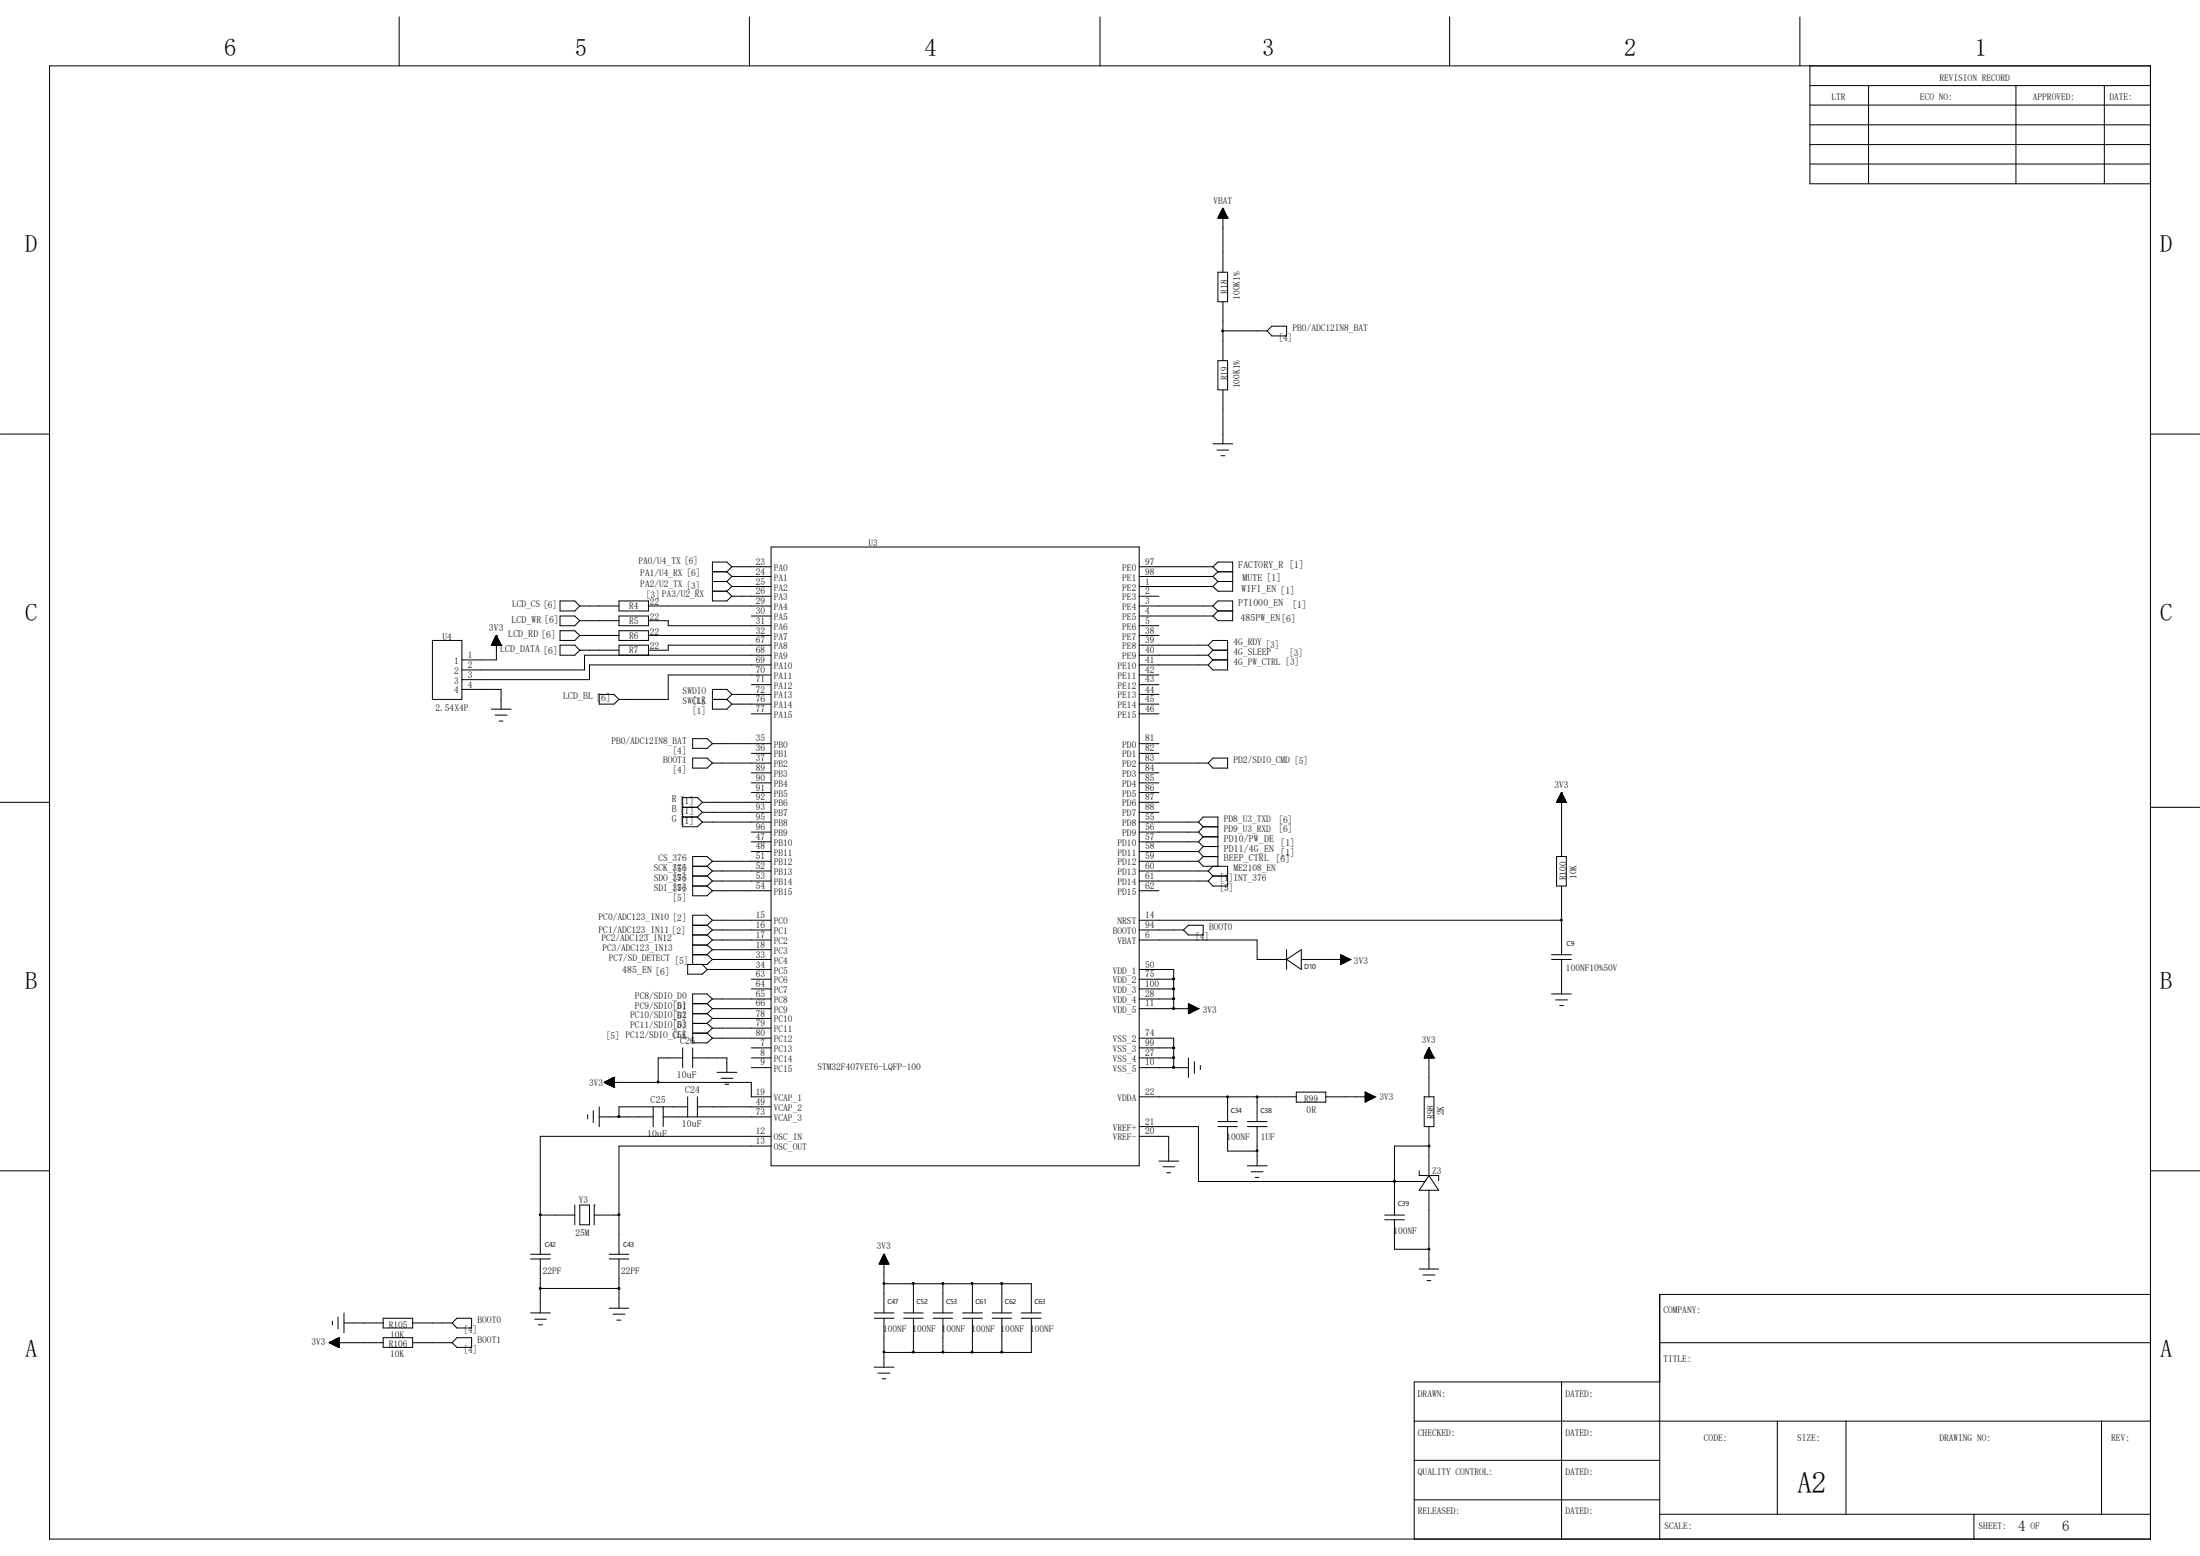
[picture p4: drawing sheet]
<svg xmlns="http://www.w3.org/2000/svg" width="297mm" height="210mm" viewBox="0 0 297 210" stroke-linecap="round" stroke-linejoin="round" font-family="sans-serif">
<g fill="none" stroke="#000" stroke-width=".14">
<path d="M6.7 8.9h283.6v198.8h-283.6zM53.9 2.3v6.6M101.2 2.3v6.6M148.5 2.3v6.6M195.7 2.3v6.6M243 2.3v6.6M244.3 8.9v15.9h46M244.3 16.8h46M244.3 11.6h46M244.3 14.2h46M244.3 19.5h46M252.3 11.6v13.2"/>
<path d="M272.2 11.6v13.2M284.1 11.6v13.2M164.4 29.4h.1M164.4 36.7h1.3v4h-1.3zM164.4 29.4h1.3M164.5 29.4h1.2M164.5 29.3v.1M164.5 29.3h1.2M164.5 29.3h1.2v.1M164.5 29.2v.2M164.5 29.2h1.1M164.6 29.2h1"/>
<path d="M164.6 29h.9v.4M164.7 28.9h.8v.5M164.7 28.9v.5M164.7 28.9h.8M164.7 28.8h.7M164.7 28.8v.6M164.8 28.8h.6M164.8 28.7h.6M164.8 28.7v.7M164.8 28.6h.5v.8M164.8 28.5v.9M164.9 28.6h.4"/>
<path d="M164.9 28.5h.4M164.9 28.4v1M164.9 28.5h.3M165 28.4h.2M165 28.3v1.1M165 28.3h.1v1.1M165.1 28.2h.1M165.1 28.1v1.3M165.1 28.1v8.6M165.1 28.1l-.7 1.3M165.1 28.1l.6 1.3M165.1 28.2h-.1v1.2"/>
<path d="M165.2 28.4v1M165.3 28.5v.9M165.4 28.7v.7M165.4 28.8v.6M165.5 29h-.9v.4M165.6 29.1h-1v.3M165.6 29.1v.3M165.7 29.3v.1M165.7 29.4h.1M244.3 22.1h46M0 58.6h6.7M163.7 59.9h2.7"/>
<path d="M164.4 48.7h1.3v3.9h-1.3zM165.1 40.7v8M165.1 52.6v7.3M165.1 44.7h6M171.1 44.7l.6-.7h2v1.3h-2zM290.3 58.6h6.7M96.2 79.8h1.9M96.2 78.5h1.9M96.2 77.2h1.9M98.1 79.8l.7 .7M98.1 78.5l.7 .7M98.1 77.2l.7 .6"/>
<path d="M98.8 76.5h5.3M98.8 77.8h5.3M98.8 79.2h5.3M98.8 76.5l-.7-.6h-1.9v5.2h1.9l.7-.6M98.8 79.2l-.7 .6M98.8 77.8l-.7 .7M98.8 76.5l-.7 .7M104.1 73.8h49.7v83.6h-49.7zM153.8 76.5h9.9M153.8 77.8h9.9M153.8 79.2h9.9M163.7 76.5l.7-.6h2v3.9h-2l-.7-.6"/>
<path d="M163.7 76.5l.7 .7M163.7 77.8l.7 .7M164.3 60.7h1.6M164.4 78.5h2M164.4 77.2h2M164.4 77.2l-.7 .6M164.4 78.5l-.7 .7M164.8 61.5h.6M58.4 86.4h4v8h-4zM62.4 93h5.2v2.7M66.3 87.1h.1M66.3 87.1h1.3"/>
<path d="M66.3 95.7h2.7M66.4 87h1.2M66.4 87h1.2v.1M66.4 87v.1M66.5 86.9h1v.2M66.5 86.8h1M66.5 86.9v.2M66.5 87.1v-.3h1v.3M66.5 86.7h1M66.5 87.1v-.4h.9v.4M66.6 86.6h.8M66.6 86.6h.8v.5"/>
<path d="M66.6 86.5v.6M66.6 87.1v-.7h.8v.7M66.6 86.5h.8M66.7 86.4h.6M66.7 86.4h.6v.7M66.8 86.3h.4v.8M66.8 86.1h.4v1M66.8 86.1v1M66.8 96.5h1.7M66.8 86.1h.3M66.8 86h.3v1.1M66.8 86v1.1"/>
<path d="M66.9 86h.2M66.9 85.9h.2v1.2M66.9 85.9v1.2M66.9 85.9h.2M67 85.8h.1M67 85.8v1.3M67 85.8v3.3h-4.6M67 85.8l-.7 1.3M67 85.8l.6 1.3M67.2 86.2h-.4v.9M67.3 86.3h-.6v.8M67.4 97.3h.5"/>
<path d="M67.6 87.1h.1M75.6 83.1h2l.7 .7-.7 .7h-2zM75.6 87.1h2l.7 .7-.7 .6h-2zM75.6 81.1h2l.7 .7-.7 .7h-2zM75.6 85.1h2l.7 .7-.7 .6h-2zM78.3 81.8h5.3M78.3 85.8h5.3M78.3 83.8h5.3M78.3 87.8h5.3M80.9 93.7h2l.7 .7-.7 .6h-2zM83.6 83.1h3.9v1.4h-3.9zM83.6 88.4v-1.3h3.9v1.3"/>
<path d="M83.6 81.1h3.9v1.4h-3.9zM83.6 85.1h3.9v1.3h-3.9zM87.5 81.8h16.6M87.5 83.8h2.7v.7h13.9M87.5 85.8h16.6M93.5 99.7h2l.7 .7-.7 .6h-2zM96.2 94.4h1.9M98.1 94.4l.7 .6M98.8 80.5h5.3M98.8 93.7h5.3M98.8 95h5.3M98.8 93.7l-.7-.7h-1.9v2.7h1.9l.7-.7"/>
<path d="M98.8 93.7l-.7 .7M101.4 83.1h2.7M101.4 92.4h2.7M101.4 96.4h2.7M104.1 87.1h-13.9v.7h-2.7M104.1 88.4h-25.2v2h-16.5M104.1 89.7h-24.5v2h-17.2M104.1 91.1h-13.9v3.3h-6.6M153.8 80.5h2.7M153.8 81.8h9.9M153.8 83.1h9.9M153.8 84.5h2.7"/>
<path d="M153.8 85.8h2.7M153.8 87.1h9.3M153.8 88.4h9.3M153.8 89.7h9.3M153.8 91.1h2.7M153.8 92.4h2.7M153.8 93.7h2.7M153.8 95h2.7M153.8 96.4h2.7M163.1 87.1l.6-.7h2v4h-2l-.6-.7M163.1 88.4l.6 .7M163.1 87.1l.6 .7"/>
<path d="M163.7 81.8l.7-.7h2v2.7h-2l-.7-.7M163.7 87.8h2M163.7 89.1h2M163.7 89.1l-.6 .6M163.7 87.8l-.6 .6M163.7 81.8l.7 .7M164.4 82.5h2M164.4 82.5l-.7 .6M0 108.3h6.7M92.2 109h1.9M92.2 110.3h1.9M93.5 119.6h2"/>
<path d="M93.5 102.3h2l.7 .7-.7 .7h-2zM93.5 118.2h2M93.5 116.9h2M94.1 109l.7 .6M94.1 110.3l.7 .7M94.8 108.3h9.3M94.8 109.6h9.3M94.8 111h9.3M94.8 108.3l-.7-.6h-1.9v3.9h1.9l.7-.6M94.8 108.3l-.7 .7M94.8 109.6l-.7 .7M95.5 119.6l.7 .6"/>
<path d="M95.5 118.2l.7 .7M95.5 116.9l.7 .7M96.2 100.4h7.9M96.2 103h7.9M96.2 116.2h7.9M96.2 117.6h7.9M96.2 118.9h7.9M96.2 116.2l-.7-.6h-2v5.3h2l.7-.7M96.2 118.9l-.7 .7M96.2 117.6l-.7 .6M96.2 116.2l-.7 .7M101.4 101.7h2.7"/>
<path d="M101.4 104.3h2.7M101.4 105.7h2.7M101.4 107h2.7M101.4 112.3h2.7M101.4 113.6h2.7M101.4 114.9h2.7M153.8 108.3h2.7M153.8 100.4h2.7M153.8 101.7h2.7M153.8 103h9.3M153.8 104.3h2.7M153.8 105.7h2.7"/>
<path d="M153.8 107h2.7M153.8 109.6h2.7M153.8 111h8M153.8 112.3h8M153.8 113.6h8M153.8 114.9h8M153.8 116.2h8M153.8 117.6h9.3M153.8 118.9h9.3M161.8 116.2l.6 .7h3.3v2.7h-2l-.6-.7M161.8 111l.6-.7h2v6.6M161.8 111l.6 .6"/>
<path d="M161.8 112.3l.6 .6M161.8 113.6l.6 .7M161.8 114.9l.6 .7M162.4 115.6h2M162.4 111.6h2M162.4 112.9h2M162.4 111.6l-.6 .7M162.4 114.3h2M162.4 112.9l-.6 .7M162.4 114.3l-.6 .6M162.4 115.6l-.6 .6M163.1 117.6l.6 .6"/>
<path d="M163.7 102.3h2v1.4h-2l-.6-.7zM163.7 118.2h2M163.7 118.2l-.6 .7M163.7 116.9l-.6 .7M210.1 115.6h1.4v4h-1.4zM210.2 108.3h1.3M210.2 108.2h1.2M210.2 108.2h1.2v.1M210.3 108.3v-.3h1v.3M210.3 108h1M210.3 108.3v-.4h1v.4M210.4 107.9h.8"/>
<path d="M210.4 107.8h.8v.5M210.4 107.8v.5M210.4 107.8h.8M210.4 107.7h.8v.6M210.4 107.7v.6M210.5 107.7h.7M210.5 107.6h.6v.7M210.5 107.6v.7M210.5 107.6h.6M210.6 107.5h.5v.8M210.6 107.4h.4v.9M210.7 107.3h.2v1"/>
<path d="M210.7 107.2v1.1M210.7 107.2h.2M210.7 107.2h.2v1.1M210.7 107.1v1.2M210.7 107.1h.2M210.7 107.1h.2v1.2M210.7 107v1.3M210.8 107h.1M210.8 107v8.6M210.8 119.6v9.3M210.8 107l-.7 1.3h1.4M210.8 107l.7 1.3"/>
<path d="M211 107.4h-.4v.9M211.1 107.5h-.5v.8M211.4 108.1h-1.2v.2M290.3 109h6.7M93.5 128.9h2M93.5 126.2h2M93.5 124.9h2M93.5 139.4h2M93.5 138.1h2M93.5 136.8h2M93.5 135.5h2M93.5 127.6h2"/>
<path d="M94.8 130.2l.7 .7M95.5 130.9h8.6M95.5 139.4l.7 .7M95.5 138.1l.7 .7M95.5 136.8l.7 .7M95.5 135.5l.7 .6M95.5 128.9l.7 .6M95.5 124.9l.7 .6M95.5 126.2l.7 .7M95.5 127.6l.7 .6M96.2 120.2h7.9M96.2 124.2h7.9"/>
<path d="M96.2 125.5h7.9M96.2 126.9h7.9M96.2 128.2h7.9M96.2 129.5h7.9M96.2 134.8h7.9M96.2 136.1h7.9M96.2 137.5h7.9M96.2 138.8h7.9M96.2 129.5l-.7 .7h-2.7v1.3h2l.7-.6M96.2 124.2l-.7-.7h-2v6.7M96.2 134.8l-.7-.6h-2v6.6h2l.7-.7M96.2 138.8l-.7 .6"/>
<path d="M96.2 137.5l-.7 .6M96.2 136.1l-.7 .7M96.2 134.8l-.7 .7M96.2 124.2l-.7 .7M96.2 125.5l-.7 .7M96.2 126.9l-.7 .7M96.2 128.2l-.7 .7M101.4 132.2h2.7M101.4 133.5h2.7M153.8 120.2h2.7M153.8 124.2h57M153.8 125.5h6"/>
<path d="M153.8 126.9h15.9v2.6h4M153.8 130.9h4.7v5.2M153.8 132.2h4.7M153.8 133.5h4.7M153.8 134.8h4.7M153.8 136.1h8M159.8 125.5l.6-.6h2v1.3h-2zM160.4 135.5l1.4 .6-1.4 .7zM160.4 135.8h.8v.6M160.4 136.8h.1M160.4 136.7h.3M160.4 135.7h.4v.9h-.4"/>
<path d="M160.4 136.6h.6M160.4 135.8h.6v.7h-.6M160.4 136.4h.9M160.4 136.4h1M160.4 136.3h1.1M160.4 136.1h1.3v.1M160.4 136.1h1.1v.1M160.4 136h1.1v.3M160.4 135.9h.9v.5M160.4 135.8h.7v.6M160.4 135.7h.5v.9M160.4 135.6h.3v1.1"/>
<path d="M160.4 135.6h.2v1.1M160.4 135.5l.1 1.3M160.6 135.6v1.1M160.7 135.6v1.1M160.8 135.6v1.1M160.9 135.7v.9M161 135.7v.8M161.1 135.8v.7M161.2 135.8v.6h-.8M161.3 135.9v.5M161.4 136v.3M161.5 136v.3"/>
<path d="M161.6 136.1v.1h-1.2M161.7 136.1v.1h-1.3M161.8 136.1h.1M173.7 129.5l2-1.3v2.7zM173.7 128.2v2.7M175.7 129.5h6.6M181 128.9v1.2M181 128.9v1.3l1.3-.7M181 128.9l1.3 .6M181 128.9h.1v1.2h-.1M181 130h.3M181 130h.4"/>
<path d="M181 130h.5M181 129.9h.6M181 129.8h.7M181 129.8h.9M181 129.7h.9M181 129.7h1M181 129.6h1.2M181 129.5h1.2M181 129.4h1.1M181 129.4h1v.3M181 129.3h.9v.4M181 129.2h.8"/>
<path d="M181 129.2h.7v.6M181 129.1h.6M181 129.1h.5M181 129h.4v1M181 129h.3v1M181.1 128.9v1.2h-.1M181.1 128.9v1.2M181.2 129v1M181.4 129.1v.9M181.5 129.1v.8M181.6 129.2v.6M181.7 129.2v.6"/>
<path d="M181.8 129.3v.5M181.9 129.3v.4M182 129.4v.2M182.1 129.4v.2M182.1 129.5v.1M182.2 129.5v.1M182.2 129.5h.1M182.3 129.5h.1M209.5 129.5h2.6M209.5 128.9h2.6M209.5 134.2h2.6M210 135h1.6"/>
<path d="M210.6 135.7h.5M210.8 129.5v4.7M0 158h6.7M79.3 150.5v.5M80.1 149.9v1.6M80.9 150.7h7.3M80.9 149.4v2.7M81.6 146.1h19.8v1.9h2.7M81.6 146.1l1.3 .6M81.7 146v.1M81.7 146v.1h1.2M81.7 146h1.2"/>
<path d="M81.7 146v.2M81.8 146.2h1.1M81.9 146.3h1M81.9 145.9v.3M81.9 145.9v.4M82 145.8v.5h.9M82 145.8h.9M82.1 146.4h.8M82.1 145.8v.5M82.1 145.8v.6M82.2 145.8h.7M82.2 145.8v.6"/>
<path d="M82.3 145.7v.8M82.3 145.7v.8h.6M82.4 145.7h.5M82.4 145.6v.9M82.5 145.6v1M82.5 145.6v1h.4M82.6 145.6h.3M82.6 145.5v1.1M82.6 145.5v1.1h.3M82.7 145.5h.2M82.7 145.5v1.1M82.8 145.5v1.2h.1"/>
<path d="M82.8 145.5h.1M82.8 145.5v1.2M82.9 146.7h.1M82.9 145.4h.1M82.9 145.4v1.3M82.9 145.4l-1.3 .7M82.9 145.6h-.4v.9h.4M82.9 145.8h-.6v.6h.6M82.9 146l-1.3 .1M82.9 146h-1.1v.2M82.9 145.9h-.9v.4M88.2 149.4v2.7"/>
<path d="M89.5 150.7h14.6M89.5 149.4v2.7M92.2 142.8h-3.3v3.3M92.2 141.4v2.7M92.8 149.4h-9.2v1.3M92.8 148v2.7M93.5 142.8h4.6v1.9M93.5 141.4v2.7M94.1 149.4h10M94.1 148v2.7M96.2 140.1h7.9M96.8 144.7h2.7"/>
<path d="M97.4 145.5h1.5M97.9 146.3h.5M101.4 141.4h2.7M101.4 142.8h2.7M101.4 144.1h2.7M104.1 154.7h-20.5v14.6M104.1 153.4h-31.2v15.9M153.8 140.1h4.7v4M153.8 141.4h4.7M153.8 142.8h4.7M153.8 144.1h6.6M153.8 148h21.2"/>
<path d="M153.8 153.4h4v3.3M153.8 152.1h8v7.4h30.6M156.5 156.7h2.6M157 157.5h1.6M157.5 158.3h.5M160.4 142.8v2.6M161.2 143.3v1.6M162.1 143.8v.6M164.4 152.1h2.6M164.4 151.4h2.6M165.7 148v3.4M165.7 152.1v3.3h4"/>
<path d="M168.4 157.4h2.7M168.4 152.1h2.7M168.4 151.4h2.7M168.9 158.2h1.6M169.5 158.9h.5M169.7 148v3.4M169.7 152.1v5.3M175 147.4h4v1.4h-4zM179 148h6.6M184.3 147.4l.1 1.3M184.3 147.4v1.4l1.3-.8M184.3 147.4l1.3 .6"/>
<path d="M184.3 148.7h.1M184.3 148.6h.2M184.3 147.5h.3v1.1h-.3M184.3 148.5h.4M184.3 147.7h.5v.8h-.5M184.3 147.7h.6v.7h-.6M184.3 148.3h.9M184.3 148.3h1M184.3 148.1h1.3M184.3 148h1.2v.1M184.3 148h1.1v.2M184.3 147.9h1v.4"/>
<path d="M184.3 147.9h.9v.4M184.3 147.8h.8v.5M184.3 147.7h.7v.7M184.3 147.6h.4v.9M184.3 147.5h.1v1.1M184.4 147.4v1.3M184.5 147.5v1.1M184.6 147.6v1M184.7 147.6v.9M184.8 147.7v.8M185 147.7v.7M185 147.8v.6h-.7"/>
<path d="M185.2 147.8v.5M185.3 147.9v.4M185.3 147.9v.3M185.5 148v.2h-1.2M185.6 148v.1M185.6 148h.1M188.3 159.5h.1M191.6 158.7h.1M191.6 158.7h2.6v.6M191.6 158v.7M192.3 142.8h.1M192.3 142.8h1.3"/>
<path d="M192.3 148h1.3v4.1h-1.3zM192.3 142.7h1.2M192.3 142.7h1.2v.1M192.3 142.6h1.2M192.3 142.6v.2M192.4 142.8v-.3h1.1v.3M192.4 142.5h1.1M192.4 142.5h1v.3M192.4 142.4v.4M192.4 142.4h1M192.4 142.8v-.5h1v.5M192.5 142.3h.8"/>
<path d="M192.5 142.2h.8v.6M192.6 142.2h.7v.6M192.6 142.1h.6M192.6 142.1v.7M192.6 142h.6v.8M192.6 141.9v.9M192.7 141.9h.5M192.7 141.9h.5v.9M192.7 141.9v.9M192.7 141.9h.4M192.7 141.8h.4v1M192.7 141.8v1"/>
<path d="M192.8 141.8h.3M192.8 141.7h.2v1.1M192.8 141.6v1.2M192.8 141.6h.2M192.8 141.6h.2v1.2M192.9 141.6h.1M192.9 141.4h.1M192.9 154.7h.1M192.9 154.7h-4.6v9.3M192.9 141.4v6.6M192.9 152.1v6.6M192.9 158.7l1.3 2h-2.6z"/>
<path d="M192.9 141.4l-.6 1.4M192.9 141.4l.7 1.4M192.9 141.5l.1 1.3M193.3 142.2h-.8v.6M193.6 142.8h.1M290.3 158h6.7M44.9 178.3v.5M45.6 177.8v1.6M46.4 178.6h5.3M46.4 177.2v2.7M51.7 177.9h4v1.3h-4zM55.7 178.6h5.3"/>
<path d="M61.7 177.9h2v1.3h-2l-.7-.6zM71.6 169.3h2.7M71.6 169.9h2.7M71.6 177.2h2.7M72.2 178.1h1.5M72.7 178.8h.5M72.9 173.9h.1M72.9 164h4.7M72.9 169.9v7.3M72.9 173.9h10.7M77.6 162.6v2.7M78.3 162.6h1.3v2.7h-1.3z"/>
<path d="M80.2 162.6h.1M80.2 164h3.4M80.2 162.6v2.7M82.3 169.3h2.6M82.3 169.9h2.6M82.3 176.6h2.6M82.8 177.4h1.6M83.3 178.2h.5M83.6 169.9v6.7M118 177.9h2.7M118 177.2h2.7M118.7 170.6h1.3"/>
<path d="M118.7 170.5v.1M118.7 170.5h1.3M118.8 170.6v-.2h1.1v.2M118.8 170.4h1.1M118.8 170.3h1.1v.3M118.9 170.6v-.4h.9v.4M118.9 170.2h.9M118.9 170.1h.9v.5M118.9 170.1v.5M119 170.1h.7M119 170.1h.7v.5M119 170v.6"/>
<path d="M119 170h.7M119 169.9h.7v.7M119.1 169.8h.5v.8M119.1 169.7h.4v.9M119.1 169.7v.9M119.2 169.7h.3M119.2 169.6h.3v1M119.2 169.5v1.1M119.2 169.5h.3M119.3 169.5h.2v1.1M119.3 169.5v1.1M119.3 169.5h.1"/>
<path d="M119.3 169.4h.1v1.2M119.3 169.3v1.3M119.3 169.3h.1M119.3 169.3v7.9M119.3 177.9v6.6M119.3 173.3h19.9v3.9M119.3 169.3l-.6 1.3M119.3 169.3l.7 1.3h-1.3M119.6 169.8h-.5v.8M119.6 169.8h-.6v.8M119.8 170.3h-1v.3M122 177.9h2.6"/>
<path d="M122 177.2h2.6M123.3 173.3v3.9M123.3 177.9v4.6M126 177.9h2.6M126 177.2h2.6M127.3 173.3v3.9M127.3 177.9v4.6M130 177.9h2.6M130 177.2h2.6M131.3 173.3v3.9M131.3 177.9v4.6M133.9 177.9h2.7"/>
<path d="M133.9 177.2h2.7M135.3 173.3v3.9M135.3 177.9v4.6M137.9 177.9h2.6M137.9 177.2h2.6M139.2 177.9v4.6h-19.9M186.9 164h2.7M186.9 164.6h2.7M188.3 164.6v4h4.6M191.6 171.3h2.6M192.1 172.1h1.6M192.7 172.8h.5"/>
<path d="M192.9 160.7v10.6M290.3 174.7h-66.2v33M44.4 181.2h7.3M44.4 181.2l1.4 .7M44.4 181.2l1.4-.6v1.3M44.5 181.2h.1M44.5 181.1v.2h1.3M44.6 181.1h1.2M44.6 181.3h1.2M44.6 181.1v.2M44.7 181.1v.3M44.7 181.1v.3h1.1"/>
<path d="M44.8 181.1h1M44.8 181v.4M44.8 181.4h1M44.9 181.5h.9M44.9 181v.4M45 181v.5M45 181h.8M45 180.9v.6M45 180.9v.6h.8M45.1 180.9h.7M45.1 180.8v.8M45.2 180.8v.8h.6"/>
<path d="M45.2 180.8h.6M45.3 180.8v.8M45.3 180.8v.9M45.4 180.7v1h.4M45.6 180.6v1.2M45.6 180.6v1.2h.2M45.6 180.6h.2M45.7 180.6v1.3h.1M45.8 180.6h.1M45.8 180.6v1.3M45.8 181h-.9v.4M45.8 180.7h-.3v1h.3"/>
<path d="M45.8 180.8h-.5v.9h.5M45.8 181.1h-1.1v.2M45.8 180.7h-.4v1M51.7 180.6h4v1.3h-4zM55.7 181.2h5.3M61.7 180.6h2v1.3h-2l-.7-.7zM118 184.5h2.7M118.5 185.3h1.6M119.1 186.1h.5M190.9 191.8h99.4M190.9 197.1h33.2M210.8 186.5v21.2"/>
<path d="M224.1 181.2h66.2M224.1 186.5h-33.2v21.2M239.9 191.8v12.6M249.2 191.8v12.6M283.7 191.8v12.6M190.9 202.4h33.2M224.1 204.4h66.2M266.5 204.4v3.3"/>
</g>
<g fill="#000" stroke="#000" stroke-width=".14">
<path d="M158.3 136h.2v.2h-.2z" fill-rule="evenodd"/>
<path d="M158.3 132h.2v.2h-.2z" fill-rule="evenodd"/>
<path d="M158.3 133.4h.2v.1h-.2z" fill-rule="evenodd"/>
<path d="M158.3 134.7h.2v.2h-.2z" fill-rule="evenodd"/>
<path d="M83.4 150.6h.2v.2h-.2z" fill-rule="evenodd"/>
<path d="M158.3 144h.2v.1h-.2z" fill-rule="evenodd"/>
<path d="M158.3 141.3h.2v.2h-.2z" fill-rule="evenodd"/>
<path d="M158.3 142.7h.2v.1h-.2z" fill-rule="evenodd"/>
<path d="M83.4 163.9h.2v.1h-.2z" fill-rule="evenodd"/>
<path d="M83.4 173.8h.2v.2h-.2z" fill-rule="evenodd"/>
<path d="M123.2 173.1h.2v.2h-.2z" fill-rule="evenodd"/>
<path d="M135.1 173.1h.2v.2h-.2z" fill-rule="evenodd"/>
<path d="M123.2 182.4h.2v.2h-.2z" fill-rule="evenodd"/>
<path d="M135.1 182.4h.2v.2h-.2z" fill-rule="evenodd"/>
<circle cx="165.1" cy="44.7" r=".13"/>
<circle cx="210.8" cy="124.2" r=".13"/>
<circle cx="88.9" cy="146" r=".13"/>
<circle cx="165.7" cy="148" r=".13"/>
<circle cx="169.7" cy="148" r=".13"/>
<circle cx="169.7" cy="155.3" r=".13"/>
<circle cx="188.3" cy="159.4" r=".13"/>
<circle cx="192.9" cy="154.7" r=".13"/>
<circle cx="72.9" cy="164" r=".13"/>
<circle cx="72.9" cy="173.9" r=".13"/>
<circle cx="119.3" cy="173.2" r=".13"/>
<circle cx="127.3" cy="173.2" r=".13"/>
<circle cx="131.2" cy="173.2" r=".13"/>
<circle cx="192.9" cy="168.6" r=".13"/>
<circle cx="119.3" cy="182.5" r=".13"/>
<circle cx="127.3" cy="182.5" r=".13"/>
<circle cx="131.2" cy="182.5" r=".13"/>
</g>
<text font-size="4" x="242.6" y="201.5">A2</text>
<g font-size="3.3">
<text x="30.3" y="7.6">6</text>
<text x="77.6" y="7.6">5</text>
<text x="124.8" y="7.6">4</text>
<text x="170.4" y="7.6">3</text>
<text x="219.3" y="7.6">2</text>
<text x="266.6" y="7.6">1</text>
<text x="3.4" y="34.1">D</text>
<text x="291.6" y="34.1">D</text>
<text x="3.4" y="83.8">C</text>
<text x="291.6" y="83.8">C</text>
<text x="3.4" y="133.5">B</text>
<text x="291.6" y="133.5">B</text>
<text x="3.4" y="183.2">A</text>
<text x="291.6" y="183.2">A</text>
</g>
<g font-size="2">
<text x="272.5" y="206.6">4</text>
<text x="278.4" y="206.6">6</text>
</g>
<g font-size="1.3">
<text x="261.8" y="10.9">REVISION RECORD</text>
<text x="247.3" y="13.5">LTR</text>
<text x="259.2" y="13.5">ECO NO:</text>
<text x="274.4" y="13.5">APPROVED:</text>
<text x="284.8" y="13.5">DATE:</text>
<text x="163.8" y="27.5">VBAT</text>
<text x="165.7" y="39.7" transform="rotate(-90 165.7 39.7)">R18</text>
<text x="167.4" y="40.5" transform="rotate(-90 167.4 40.5)">100K1%</text>
<text x="172.6" y="46.1">[4]</text>
<text x="174.5" y="44.7">PB0/ADC12IN8_BAT</text>
<text x="165.7" y="51.3" transform="rotate(-90 165.7 51.3)">R19</text>
<text x="167.4" y="52.4" transform="rotate(-90 167.4 52.4)">100K1%</text>
<text x="86.2" y="76.1">PA0/U4_TX [6]</text>
<text x="86.4" y="77.7">PA1/U4_RX [6]</text>
<text x="102" y="76.2">23</text>
<text x="102" y="77.6">24</text>
<text x="104.5" y="77">PA0</text>
<text x="117.3" y="73.7">U3</text>
<text x="151.5" y="77">PE0</text>
<text x="154.6" y="76.2">97</text>
<text x="154.6" y="77.6">98</text>
<text x="167.2" y="76.6">FACTORY_R [1]</text>
<text x="69.1" y="82">LCD_CS [6]</text>
<text x="84.9" y="82.2">R4</text>
<text x="86.4" y="79.3">PA2/U2_TX [3]</text>
<text x="87.2" y="80.8">[3] PA3/U2_RX</text>
<text x="87.7" y="81.7">22</text>
<text x="87.7" y="83.7">22</text>
<text x="102" y="78.9">25</text>
<text x="102" y="80.2">26</text>
<text x="102" y="81.5">29</text>
<text x="102" y="82.8">30</text>
<text x="104.5" y="78.4">PA1</text>
<text x="104.5" y="79.7">PA2</text>
<text x="104.5" y="81">PA3</text>
<text x="104.5" y="82.3">PA4</text>
<text x="104.5" y="83.7">PA5</text>
<text x="151.5" y="78.4">PE1</text>
<text x="151.5" y="79.7">PE2</text>
<text x="151.5" y="81">PE3</text>
<text x="151.5" y="82.3">PE4</text>
<text x="151.5" y="83.7">PE5</text>
<text x="154.6" y="78.9">1</text>
<text x="154.6" y="80.2">2</text>
<text x="154.6" y="81.5">3</text>
<text x="154.6" y="82.8">4</text>
<text x="167.2" y="81.8">PT1000_EN</text>
<text x="167.5" y="83.8">485PW_EN[6]</text>
<text x="167.6" y="79.9">WIFI_EN [1]</text>
<text x="167.7" y="78.4">MUTE [1]</text>
<text x="174.5" y="82">[1]</text>
<text x="59.7" y="86.3">U4</text>
<text x="61.3" y="89.6">1</text>
<text x="63.2" y="88.8">1</text>
<text x="66" y="85.1">3V3</text>
<text x="67.5" y="88.1">LCD_DATA [6]</text>
<text x="68.6" y="86">LCD_RD [6]</text>
<text x="69" y="84">LCD_WR [6]</text>
<text x="84.9" y="84.2">R5</text>
<text x="84.9" y="86.2">R6</text>
<text x="84.9" y="88.2">R7</text>
<text x="87.7" y="85.6">22</text>
<text x="87.7" y="87.6">22</text>
<text x="102" y="84.2">31</text>
<text x="102" y="85.5">32</text>
<text x="102" y="86.8">67</text>
<text x="102" y="88.2">68</text>
<text x="102" y="89.5">69</text>
<text x="104.5" y="85">PA6</text>
<text x="104.5" y="86.3">PA7</text>
<text x="104.5" y="87.6">PA8</text>
<text x="104.5" y="89">PA9</text>
<text x="151.5" y="85">PE6</text>
<text x="151.5" y="86.3">PE7</text>
<text x="151.5" y="87.6">PE8</text>
<text x="151.5" y="89">PE9</text>
<text x="154.6" y="84.2">5</text>
<text x="154.6" y="85.5">38</text>
<text x="154.6" y="86.8">39</text>
<text x="154.6" y="88.2">40</text>
<text x="154.6" y="89.5">41</text>
<text x="166.5" y="89.7">4G_PW_CTRL [3]</text>
<text x="166.5" y="88.4">4G_SLEEP</text>
<text x="166.5" y="87.1">4G_RDY</text>
<text x="170.9" y="87.4">[3]</text>
<text x="174" y="88.5">[3]</text>
<text x="61.3" y="91">2</text>
<text x="61.3" y="92.3">3</text>
<text x="61.3" y="93.6">4</text>
<text x="63.2" y="90.1">2</text>
<text x="63.2" y="91.5">3</text>
<text x="63.2" y="92.8">4</text>
<text x="76" y="94.4">LCD_BL [6]</text>
<text x="92.2" y="95">SWCLK</text>
<text x="92.2" y="93.7">SWDIO</text>
<text x="93.4" y="95.1">[1]</text>
<text x="102" y="90.8">70</text>
<text x="102" y="92.1">71</text>
<text x="102" y="93.5">72</text>
<text x="102" y="94.8">76</text>
<text x="104.5" y="90.3">PA10</text>
<text x="104.5" y="91.7">PA11</text>
<text x="104.5" y="93">PA12</text>
<text x="104.5" y="94.3">PA13</text>
<text x="104.5" y="95.6">PA14</text>
<text x="150.9" y="90.3">PE10</text>
<text x="150.9" y="91.7">PE11</text>
<text x="150.9" y="93">PE12</text>
<text x="150.9" y="94.3">PE13</text>
<text x="150.9" y="95.6">PE14</text>
<text x="154.6" y="90.8">42</text>
<text x="154.6" y="92.1">43</text>
<text x="154.6" y="93.5">44</text>
<text x="154.6" y="94.8">45</text>
<text x="58.8" y="96">2.54X4P</text>
<text x="82.5" y="100.4">PB0/ADC12IN8_BAT</text>
<text x="90.8" y="101.7">[4]</text>
<text x="93.4" y="96.4">[1]</text>
<text x="102" y="96.1">77</text>
<text x="102" y="100.1">35</text>
<text x="102" y="101.4">36</text>
<text x="104.5" y="96.9">PA15</text>
<text x="104.5" y="100.9">PB0</text>
<text x="150.9" y="96.9">PE15</text>
<text x="151.5" y="100.9">PD0</text>
<text x="154.6" y="96.1">46</text>
<text x="154.6" y="100.1">81</text>
<text x="154.6" y="101.4">82</text>
<text x="89.5" y="103">BOOT1</text>
<text x="90.8" y="104.4">[4]</text>
<text x="102" y="102.7">37</text>
<text x="102" y="104.1">89</text>
<text x="102" y="105.4">90</text>
<text x="102" y="106.7">91</text>
<text x="104.5" y="102.2">PB1</text>
<text x="104.5" y="103.5">PB2</text>
<text x="104.5" y="104.9">PB3</text>
<text x="104.5" y="106.2">PB4</text>
<text x="104.5" y="107.5">PB5</text>
<text x="151.5" y="102.2">PD1</text>
<text x="151.5" y="103.5">PD2</text>
<text x="151.5" y="104.9">PD3</text>
<text x="151.5" y="106.2">PD4</text>
<text x="151.5" y="107.5">PD5</text>
<text x="154.6" y="102.7">83</text>
<text x="154.6" y="104.1">84</text>
<text x="154.6" y="105.4">85</text>
<text x="154.6" y="106.7">86</text>
<text x="166.5" y="103">PD2/SDIO_CMD [5]</text>
<text x="209.8" y="106.3">3V3</text>
<text x="90.7" y="108.3">R [1]</text>
<text x="90.7" y="109.6">B [1]</text>
<text x="90.7" y="111">G [1]</text>
<text x="102" y="108">92</text>
<text x="102" y="109.4">93</text>
<text x="102" y="110.7">95</text>
<text x="102" y="112">96</text>
<text x="102" y="113.3">47</text>
<text x="104.5" y="108.8">PB6</text>
<text x="104.5" y="110.2">PB7</text>
<text x="104.5" y="111.5">PB8</text>
<text x="104.5" y="112.9">PB9</text>
<text x="151.5" y="108.8">PD6</text>
<text x="151.5" y="110.2">PD7</text>
<text x="151.5" y="111.5">PD8</text>
<text x="151.5" y="112.9">PD9</text>
<text x="154.6" y="108">87</text>
<text x="154.6" y="109.4">88</text>
<text x="154.6" y="110.7">55</text>
<text x="154.6" y="112">56</text>
<text x="154.6" y="113.3">57</text>
<text x="165.2" y="111">PD8_U3_TXD</text>
<text x="165.2" y="112.3">PD9_U3_RXD</text>
<text x="165.2" y="113.6">PD10/PW_DE</text>
<text x="172.6" y="111.1">[6]</text>
<text x="172.6" y="112.3">[6]</text>
<text x="88.3" y="118.9">SDO_376</text>
<text x="88.3" y="117.6">SCK_376</text>
<text x="88.9" y="116.2">CS_376</text>
<text x="90.8" y="119">[5]</text>
<text x="90.8" y="117.6">[5]</text>
<text x="102" y="114.6">48</text>
<text x="102" y="116">51</text>
<text x="102" y="117.3">52</text>
<text x="102" y="118.7">53</text>
<text x="102" y="120">54</text>
<text x="104.5" y="114.2">PB10</text>
<text x="104.5" y="115.5">PB11</text>
<text x="104.5" y="116.8">PB12</text>
<text x="104.5" y="118.1">PB13</text>
<text x="104.5" y="119.5">PB14</text>
<text x="150.9" y="114.2">PD10</text>
<text x="150.9" y="115.5">PD11</text>
<text x="150.9" y="116.8">PD12</text>
<text x="150.9" y="118.1">PD13</text>
<text x="150.9" y="119.5">PD14</text>
<text x="154.6" y="114.6">58</text>
<text x="154.6" y="116">59</text>
<text x="154.6" y="117.3">60</text>
<text x="154.6" y="118.7">61</text>
<text x="154.6" y="120">62</text>
<text x="164.6" y="119">[1]INT_376</text>
<text x="165.2" y="114.9">PD11/4G_EN</text>
<text x="165.2" y="116.2">BEEP_CTRL [6]</text>
<text x="166.5" y="117.6">ME2108_EN</text>
<text x="172.8" y="114.2">[1]</text>
<text x="172.8" y="115.5">[1]</text>
<text x="211.5" y="118.8" transform="rotate(-90 211.5 118.8)">R100</text>
<text x="212.9" y="118.7" transform="rotate(-90 212.9 118.7)">10K</text>
<text x="80.8" y="124.2">PC0/ADC123_IN10 [2]</text>
<text x="80.8" y="125.9">PC1/ADC123_IN11 [2]</text>
<text x="88.3" y="120.2">SDI_376</text>
<text x="90.8" y="121.6">[5]</text>
<text x="90.8" y="120.3">[5]</text>
<text x="102" y="124">15</text>
<text x="102" y="125.3">16</text>
<text x="104.5" y="120.8">PB15</text>
<text x="104.5" y="124.8">PC0</text>
<text x="150.9" y="120.8">PD15</text>
<text x="150.9" y="124.8">NRST</text>
<text x="154.6" y="124">14</text>
<text x="154.6" y="125.3">94</text>
<text x="163.2" y="125.5">BOOT0</text>
<text x="164.6" y="120.3">[5]</text>
<text x="81.2" y="127">PC2/ADC123_IN12</text>
<text x="81.3" y="128.3">PC3/ADC123_IN13</text>
<text x="82.2" y="129.8">PC7/SD_DETECT</text>
<text x="84" y="131.4">485_EN [6]</text>
<text x="91.1" y="130.1">[5]</text>
<text x="102" y="126.6">17</text>
<text x="102" y="127.9">18</text>
<text x="102" y="129.2">33</text>
<text x="102" y="130.6">34</text>
<text x="102" y="131.9">63</text>
<text x="104.5" y="126.1">PC1</text>
<text x="104.5" y="127.4">PC2</text>
<text x="104.5" y="128.7">PC3</text>
<text x="104.5" y="130">PC4</text>
<text x="104.5" y="131.4">PC5</text>
<text x="150.2" y="126.1">BOOT0</text>
<text x="150.2" y="131.4">VDD_1</text>
<text x="150.9" y="127.4">VBAT</text>
<text x="154.6" y="126.6">6</text>
<text x="154.6" y="130.6">50</text>
<text x="154.6" y="131.9">75</text>
<text x="161.3" y="126.9">[4]</text>
<text x="182.8" y="130">3V3</text>
<text x="211.4" y="131.1">100NF10%50V</text>
<text x="85.1" y="137.5">PC10/SDIO_D2</text>
<text x="85.7" y="136.1">PC9/SDIO_D1</text>
<text x="85.7" y="134.8">PC8/SDIO_D0</text>
<text x="90.8" y="137.5">[5]</text>
<text x="90.8" y="136.2">[5]</text>
<text x="102" y="133.2">64</text>
<text x="102" y="134.5">65</text>
<text x="102" y="135.8">66</text>
<text x="102" y="137.2">78</text>
<text x="104.5" y="132.7">PC6</text>
<text x="104.5" y="134">PC7</text>
<text x="104.5" y="135.4">PC8</text>
<text x="104.5" y="136.7">PC9</text>
<text x="150.2" y="132.7">VDD_2</text>
<text x="150.2" y="134">VDD_3</text>
<text x="150.2" y="135.4">VDD_4</text>
<text x="150.2" y="136.7">VDD_5</text>
<text x="154.6" y="133.2">100</text>
<text x="154.6" y="134.5">28</text>
<text x="154.6" y="135.8">11</text>
<text x="162.4" y="136.7">3V3</text>
<text x="81.8" y="140.3">[5] PC12/SDIO_CLK</text>
<text x="85.1" y="138.8">PC11/SDIO_D3</text>
<text x="90.8" y="140.2">[5]</text>
<text x="90.8" y="138.8">[5]</text>
<text x="91.8" y="140.9">C26</text>
<text x="102" y="138.5">79</text>
<text x="102" y="139.9">80</text>
<text x="102.7" y="141.2">7</text>
<text x="102.7" y="142.5">8</text>
<text x="102.7" y="143.8">9</text>
<text x="104.5" y="138">PC10</text>
<text x="104.5" y="139.3">PC11</text>
<text x="104.5" y="140.7">PC12</text>
<text x="104.5" y="142">PC13</text>
<text x="104.5" y="143.3">PC14</text>
<text x="150.2" y="140.7">VSS_2</text>
<text x="150.2" y="142">VSS_3</text>
<text x="150.2" y="143.3">VSS_4</text>
<text x="154.6" y="139.9">74</text>
<text x="154.6" y="141.2">99</text>
<text x="154.6" y="142.5">27</text>
<text x="154.6" y="143.8">10</text>
<text x="191.9" y="140.8">3V3</text>
<text x="79.5" y="146.6">3V3</text>
<text x="87.8" y="148.9">C25</text>
<text x="91.4" y="145.5">10uF</text>
<text x="92.5" y="147.5">C24</text>
<text x="102" y="149.1">49</text>
<text x="102" y="147.8">19</text>
<text x="104.5" y="144.7">PC15</text>
<text x="104.5" y="149.9">VCAP_2</text>
<text x="104.5" y="148.6">VCAP_1</text>
<text x="110.4" y="144.4">STM32F407VET6-LQFP-100</text>
<text x="150.2" y="144.7">VSS_5</text>
<text x="150.9" y="148.6">VDDA</text>
<text x="154.6" y="147.8">22</text>
<text x="176.1" y="148.8">R99</text>
<text x="186.2" y="148.5">3V3</text>
<text x="87.4" y="153.5">10uF</text>
<text x="92" y="152.1">10uF</text>
<text x="102" y="150.5">73</text>
<text x="102" y="154.4">13</text>
<text x="102" y="153.1">12</text>
<text x="104.5" y="151.3">VCAP_3</text>
<text x="104.5" y="155.2">OSC_OUT</text>
<text x="104.5" y="153.9">OSC_IN</text>
<text x="150.2" y="152.6">VREF+</text>
<text x="150.2" y="153.9">VREF-</text>
<text x="154.6" y="151.8">21</text>
<text x="154.6" y="153.1">20</text>
<text x="165.6" y="153.9">100NF</text>
<text x="170.2" y="153.9">1UF</text>
<text x="176.4" y="150.2">0R</text>
<text x="193.6" y="151" transform="rotate(-90 193.6 151)">R98</text>
<text x="194.9" y="150.5" transform="rotate(-90 194.9 150.5)">2K</text>
<text x="193.3" y="158.5">Z3</text>
<text x="77.7" y="166.8">25M</text>
<text x="78.1" y="162.4">Y3</text>
<text x="188.1" y="166.5">100NF</text>
<text x="73.3" y="172">22PF</text>
<text x="83.9" y="172">22PF</text>
<text x="118.4" y="168.6">3V3</text>
<text x="52.5" y="179.2">R105</text>
<text x="62.6" y="179.9">[4]</text>
<text x="64.5" y="178.6">BOOT0</text>
<text x="119.2" y="179.7">100NF 100NF 100NF 100NF 100NF 100NF</text>
<text x="224.6" y="177.2">COMPANY:</text>
<text x="42" y="181.5">3V3</text>
<text x="52.5" y="181.9">R106</text>
<text x="52.7" y="180.6">10K</text>
<text x="52.7" y="183.2">10K</text>
<text x="62.6" y="182.6">[4]</text>
<text x="64.5" y="181.2">BOOT1</text>
<text x="224.6" y="183.9">TITLE:</text>
<text x="191.4" y="188.5">DRAWN:</text>
<text x="211.3" y="188.5">DATED:</text>
<text x="191.4" y="193.8">CHECKED:</text>
<text x="211.3" y="193.8">DATED:</text>
<text x="230" y="194.5">CODE:</text>
<text x="242.6" y="194.5">SIZE:</text>
<text x="261.8" y="194.5">DRAWING NO:</text>
<text x="285" y="194.5">REV:</text>
<text x="191.4" y="199.1">QUALITY CONTROL:</text>
<text x="211.3" y="199.1">DATED:</text>
<text x="191.4" y="204.4">RELEASED:</text>
<text x="211.3" y="204.4">DATED:</text>
<text x="224.7" y="206.4">SCALE:</text>
<text x="267.1" y="206.4">SHEET:</text>
<text x="274.1" y="206.4">OF</text>
</g>
<g font-size="1">
<text x="176.1" y="130.7">D10</text>
<text x="211.5" y="127.6">C9</text>
<text x="166.2" y="150.2">C34</text>
<text x="170.2" y="150.2">C38</text>
<text x="188.7" y="162.8">C39</text>
<text x="73.5" y="168.3">C42</text>
<text x="84.1" y="168.3">C43</text>
<text x="119.8" y="176">C47</text>
<text x="123.7" y="176">C52</text>
<text x="127.7" y="176">C53</text>
<text x="131.7" y="176">C61</text>
<text x="135.7" y="176">C62</text>
<text x="139.7" y="176">C63</text>
</g>
</svg>
